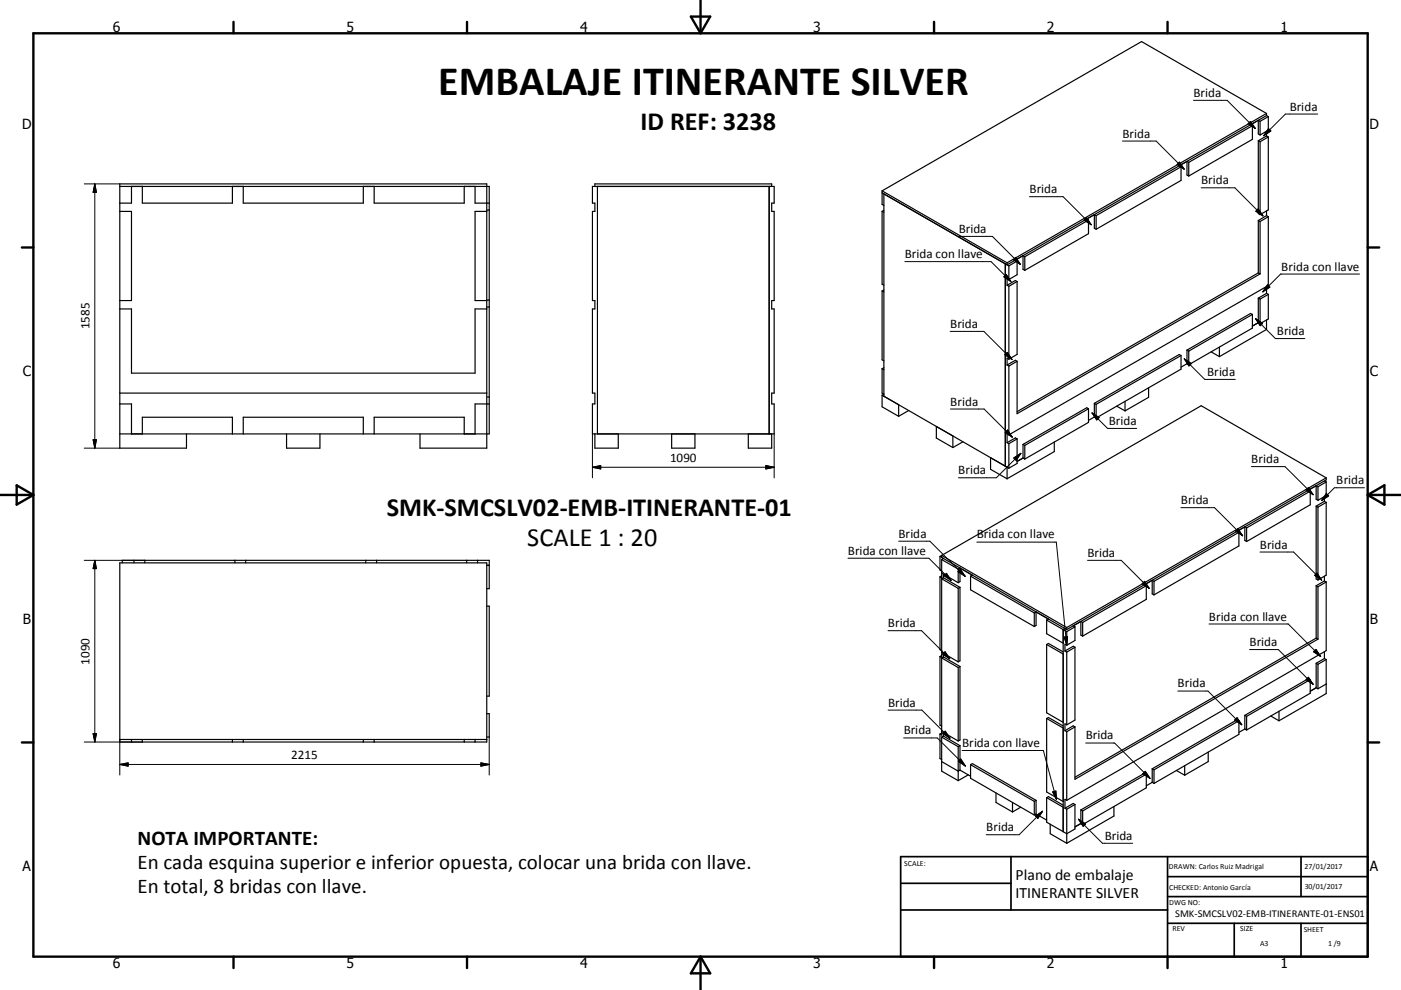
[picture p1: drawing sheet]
<svg xmlns="http://www.w3.org/2000/svg" width="420mm" height="297mm" viewBox="0 0 420 297" stroke-linecap="round" stroke-linejoin="round" font-family="sans-serif">
<g fill="none" stroke="#000" stroke-width=".36">
<path d="M375.5 37.7v4.1l-19.1 11M375.5 37.7l-19.1 11M377.3 36.1l-2.4 1.3 .6 .3M377.3 36.1v4.1l.5 .3M377.3 36.1l.5 .3M377.8 36.4v4.1M379.7 34v.7M379.7 39.4v1.4M379.7 34l-77.8 44.8M379.7 34.7l-77.8 44.8M379.7 34l-37.5-21.5-77.7 44.8M379.7 34.7l.5 .3"/>
<path d="M380.2 35v4.1l-2.4 1.4M380.2 35l-2.4 1.4M35.9 55.9h110.8v74.3h-110.8M39.4 55.9v5h-3.5M42.7 55.9v5h27v-5M72.9 55.9v5h36v-5M112.2 55.9v5h27v-5M142.4 55.9v5h4.3M177.6 55.9h54.5v5h-.7v2.5h.7v26.8h-.7v2.5h.7v25.2h-.7v3.3h.7v9h-54.5v-9h.8v-3.3h-.8v-25.2h.8v-2.5h-.8v-26.8h.8v-2.5h-.8zM178.4 55.9v-.7h53v.7M179.1 55.9v74.3M230.6 55.9v74.3"/>
<path d="M264.5 57.3v4l.5 .3M264.5 57.3l37.4 21.5M264.5 57.9l37.4 21.6M265 58.2v60.7l36.4 21M353.6 49.7l.5 .3M354.1 50v4.1l-25.5 14.7M354.1 50l-25.5 14.7M356.4 48.7l-.5-.3v4.1l.5 .3M356.4 48.7v4.1M377.3 42.2v21.9l.5 .3M377.3 42.2l.5 .3M377.8 42.5v21.9"/>
<path d="M379.7 40.8l-2.4 1.4M379.7 40.8l.5 .3M380.2 41.1v21.9l-2.4 1.4M380.2 41.1l-2.4 1.4M35.9 63.4h3.5v26.8h-3.5M145.9 63.4h-3.5v26.8h3.5M145.9 63h.8M264.5 63.4v21.9l.5 .3M264.5 63.4l.5 .3M265 63.1l-.5 .3M301.9 78.8v.7M302.5 79.8v4.1"/>
<path d="M302.5 79.8l-1.1-.6v60.7M304.4 78l.5 .3M304.9 78.3l-2.4 1.5M304.9 78.3v4.1l-2.4 1.5M307.2 77l-.5-.3v4.1l.5 .3M307.2 77v4.1M325.8 65.7l.5 .3M326.3 66l-19.1 11M326.3 66v4.1l-19.1 11M328.6 64.7l-.5-.3v4.1l.5 .3M328.6 64.7v4.1M377.3 66.1v15.8"/>
<path d="M377.3 66.1l.5 .4M377.8 66.5v15.7M379.7 63.3v1.4M379.7 64.7l-2.4 1.4M379.7 64.7l.5 .3M380.2 65v20.7l-77.7 44.8M380.2 65l-2.4 1.5M35.9 92.7h3.5v19.2h103v-19.2h3.5M145.9 92.1h.8M145.9 90h.8M264.5 87.3v20.7l.5 .3M264.5 87.3l.5 .3"/>
<path d="M265 87l-.5 .3M301.9 85.6l.6 .3M302.5 83.9l-.6-.4v2.1M302.5 85.9v21.9M304.9 84.5l-.5-.3-2.5 1.4M304.9 84.5l-2.4 1.4M304.9 84.5v21.8l-2.4 1.5M375.5 94.3v4.1l-19.1 11M375.5 94.3l-.6-.3-19 11M375.5 94.3l-19.1 11M377.3 96.8l-1.8 1M377.3 89.4v7.4"/>
<path d="M377.3 96.8l.5 .3M377.3 89.4l.5 .3M377.3 81.9l.5 .3M377.3 81.9l-72.4 41.6M377.8 82.2l-72.9 41.9v-15.7M377.8 89.7v7.4M379.7 96v2.8l-14.1 8.2M379.7 86v2M379.7 88l-2.4 1.4M379.7 88l.5 .3M380.2 88.3v7.4l-2.4 1.4M380.2 88.3l-2.4 1.4"/>
<path d="M35.9 117.9h110M145.9 119.1h.8M264.5 110.6v7.4l.5 .3-.5 .3M264.5 118.6l4.9 2.8v3.5M264.5 118.6v3.5l4.9 2.8M264.5 110.6l.5 .3M265 110.3l-.5 .3M301.9 109.5l.6 .3M302.5 107.8l-.6-.4v2.1M302.5 109.8v20.7M304.9 108.4l-.5-.3-2.5 1.4M304.9 108.4l-2.4 1.4"/>
<path d="M344.4 116.3v2.9l-7.1 4.1M354.1 106.7v4l-25.5 14.7M354.1 106.7l-.5-.3-25.5 14.6M354.1 106.7l-25.5 14.6M355.9 105v4.1M355.9 109.1l.5 .3M355.9 105l.5 .3M355.9 109.1l-1.8 1M356.4 105.3v4.1M363.1 105.6l2.5 1.4M365.6 104.1v2.9M35.9 121.2h3.5v9"/>
<path d="M42.7 130.2v-5h27v5M55.9 130.2v4.3h-20v-79.3h110v79.3h-20v-4.3M72.9 130.2v-5h36v5M85.9 130.2v4.3h10v-4.3M112.2 130.2v-5h27v5M146.7 121.2h-4.3v9M178.4 130.2v4.3h7v-4.3M201.4 130.2v4.3h6.9v-4.3M224.4 130.2v4.3h7v-4.3M272.4 123.2l-3 1.7M280.7 127.9l5 2.9v3.5l-5-2.9zM288.7 132.5l-3 1.8"/>
<path d="M297 137.3l4.9 2.9v3.4l-4.9-2.8zM301.4 139.9l1.1 .6M301.9 132.8l.6 .3M302.5 130.5l-.6-.3v2.6M302.5 133.1v7.4M304.9 131.7v7.3l-2.4 1.5M304.9 131.7l-.5-.3-2.5 1.4M304.9 131.7l-2.4 1.4M306.7 137.4l-1.8 1M306.7 133.3v4.1M306.7 137.4l.5 .3M306.7 133.3l.5 .3"/>
<path d="M307.2 133.6v4.1M316.1 132.6v2.9l-14.2 8.1M326.3 122.6l-.5-.3-19.1 11M326.3 122.6l-19.1 11M326.3 122.6v4.1l-19.1 11M328.1 121v4.1M328.1 125.1l.5 .3M328.1 121l.5 .3M328.1 125.1l-1.8 1M328.6 121.3v4.1M334.8 121.9l2.5 1.4M337.3 120.4v2.9"/>
<path d="M371.4 159.7v4.1l-25.4 14.7M371.4 159.7l-25.4 14.7M373.2 158.1l-2.3 1.3 .5 .3M373.2 158.1v4.1l.5 .3M373.2 158.1l.5 .3M373.7 158.4v4.1M392.8 147.4v4l-19.1 11.1M392.8 147.4l-19.1 11M394.6 145.7l-2.3 1.3 .5 .4M394.6 145.7v4.1l.5 .3M394.6 151.8v21.9l.5 .3M394.6 145.7l.5 .3"/>
<path d="M394.6 151.8l.5 .4M395.1 146v4.1M395.1 152.2v21.8M397.1 150.4l-2.5 1.4M397.1 150.4l.5 .3M397.1 149v1.4M397.1 144.3l.5 .3M397.6 143.4v.6l-77.8 44.9M397.6 144.6v4.1l-2.5 1.4M397.6 150.7v21.9l-2.5 1.4M397.6 143.4l-37.5-21.7-77.8 44.9M397.6 143.4l-77.8 44.9"/>
<path d="M397.6 144.6l-2.5 1.4M397.6 150.7l-2.5 1.5M35.9 168.9h110v53.7h-110zM36.7 168.9v-.8h110v8.5h-.8M40.2 168.1v.8M43.4 168.1v.8M70.4 168.1v.8M73.7 168.1v.8M109.7 168.1v.8M112.9 168.1v.8M139.9 168.1v.8M143.2 168.1v.8"/>
<path d="M145.9 169.6h.8M281.8 166.9v4.1l.5 .3M281.8 173.1v21.8l.5 .3M281.8 166.9l1.1 .7-.6 .3M282.3 166.6v.6l37.5 21.7M282.3 167.9v5.5l-.5-.3M282.3 173.6v23.7l-.5-.3M282.3 166.6l37.5 21.7M282.3 166.6l-.5 .3M282.3 172.8l-.5 .3M282.3 171.9l5 2.9M282.3 167.9l5 2.8"/>
<path d="M282.3 173.6l5 2.9M282.9 172.2v1.1M282.9 173.3l4.9 2.9M282.9 173.3l-.6 .3M287.3 170.7v4.1M287.3 176.5v22.1M287.8 170.4v4.1l-.5 .3M287.8 176.2v22.1l-.5 .3M287.8 170.4l3.7 2.2-.5 .3M287.8 170.4l-.5 .3M287.8 176.2l-.5 .3M291 172.9v4l19.1 11.1"/>
<path d="M291 172.9l19.1 11M343.2 175.4l.5 .3M343.7 175.7v4.1l-19.1 11M343.7 175.7l-19.1 11M346 174.4l-.6-.3v4.1l.6 .3M346 174.4v4.1M394.6 175.7v15.7M394.6 175.7l.5 .3M395.1 176v15.8M397.1 174.3l-2.5 1.4M397.1 174.3l.5 .3M397.1 172.9v1.4"/>
<path d="M397.6 174.6v20.6l-77.8 44.9M397.6 174.6l-2.5 1.4M145.9 181.8h.8v27h-.8M281.8 197v20.6l.5 .3M282.3 197.4v23.1l-.5-.3M282.3 196.7l-.5 .3M282.3 197.4l5 2.9M282.3 195.7l5 2.9M282.9 196v1.1M282.9 197.1l4.9 2.9M282.9 197.1l-.6 .3M287.8 200l-.5 .3"/>
<path d="M287.8 200v22l-.5 .3M310.1 183.9v4.1M310.6 183.6v4.1l-.5 .3M310.6 183.6l-.5 .3M310.6 183.6l3.7 2.1-.5 .3M313.8 193.4v20.5l4.9 2.8M313.8 186v4.1l4.9 2.9M313.8 193.4l.5-.4 4.4 2.6M313.8 193.4l4.9 2.8M313.8 186l4.9 2.9M318.7 188.9v60.6M318.7 188.9l1.1 .6"/>
<path d="M319.3 195.3l.5 .3M319.3 188.6l-.6 .3M319.8 188.3v.6M319.8 189.5v4.1M319.8 195.6v21.9M319.8 193.6l-.5-.3v2M322.3 194.2l-.6-.3-2.4 1.4M322.3 194.2l-2.5 1.4M322.3 188.1v4.1l-2.5 1.4M322.3 194.2v21.8l-2.5 1.5M322.3 188.1l-2.5 1.4M324.1 186.4l-2.4 1.4 .6 .3"/>
<path d="M324.1 186.4v4.1l.5 .3M324.1 186.4l.5 .3M324.6 186.7v4.1M394.6 199v7.3M394.6 199l.5 .3M394.6 191.4l.5 .4M394.6 191.4l-72.3 41.8M395.1 191.8l-72.8 42v-15.7M395.1 199.3v7.3M397.1 197.6l-2.5 1.4M397.1 197.6l.5 .3M397.1 195.5v2.1"/>
<path d="M397.6 197.9v10.2l-14.1 8.1M397.6 197.9l-2.5 1.4M145.9 214.1h.8v7h-.8M282.3 219.9l-.5 .3M282.3 219.4l5 2.9M282.9 219.7v1.1M287.3 200.3v22M313.8 215.6v22l4.9 2.9M313.8 215.6l.5-.4 4.4 2.6M313.8 215.6l4.9 2.8M319.3 219.2l.5 .3M319.8 219.5v20.6"/>
<path d="M319.8 217.5l-.5-.3v2M322.3 218.1l-.6-.3-2.4 1.4M322.3 218.1l-2.5 1.4M371.4 216.2v4.1l-25.4 14.7M371.4 216.2l-.5-.3-25.5 14.7M371.4 216.2l-25.4 14.7M373.2 214.6v4.1M373.2 218.7l.5 .3M373.2 214.6l.5 .3M373.2 218.7l-1.8 1M373.7 214.9v4.1M381 214.8l2.5 1.4"/>
<path d="M383.5 213.4v2.8M392.8 203.9v4.1l-19.1 11M392.8 203.9l-.5-.3-19.1 11M392.8 203.9l-19.1 11M394.6 206.3l-1.8 1.1M394.6 206.3l.5 .3M397.6 205.2l-2.5 1.4M35.9 221.9h110M39.4 221.9v.7M42.7 221.9v.7M69.7 221.9v.7M72.9 221.9v.7"/>
<path d="M108.9 221.9v.7M112.2 221.9v.7M139.2 221.9v.7M142.4 221.9v.7M281.8 220.2v7.4l.5 .3M282.3 221.1v10.3l5 2.8M282.3 221.1l5 2.9M282.3 228.5l5 2.9 .5-.4M282.9 220.8l4.9 2.9M282.9 220.8l-.6 .3M287.3 224v10.2M287.8 223.7v7.3"/>
<path d="M287.8 223.7l-.5 .3M287.8 231l3.2 1.9M290.3 232.5l-3 1.7M291 229.4v4.1l19.1 11M291 229.4l.5-.3 19.1 11M291 229.4l19.1 11M298.6 237.9v2.8l5 2.9M313.8 239.3v7.4l4.9 2.8M313.8 239.3l.5-.3 4.4 2.6M313.8 239.3l4.9 2.9M343.7 232.3l-.5-.3-19.1 11M343.7 232.3l-19.1 11"/>
<path d="M343.7 232.3v4.1l-19.1 11M345.4 230.6v4.1M345.4 234.7l.6 .3M345.4 230.6l.6 .3M345.4 234.7l-1.7 1M346 230.9v4.1M352.7 231.2l2.5 1.4M355.2 229.7v2.9M362.2 225.6v2.9l-7 4.1M303.6 240.7v2.9M306 242.2l-2.4 1.4M310.1 240.4v4.1"/>
<path d="M310.6 240.1v4.1M310.6 240.1l-.5 .3M310.6 244.2l-.5 .3M310.6 244.2l3.2 1.8M314.9 247.3v2.8l4.9 2.9M319.3 242.5l.5 .3M319.8 242.8v10.2M319.8 240.1l-.5-.3v2.7M322.3 241.4v7.3l-2.5 1.4-1.1-.6M322.3 241.4l-.6-.3-2.4 1.4M322.3 241.4l-2.5 1.4M324.1 247.1l-1.8 1"/>
<path d="M324.1 243v4.1M324.1 247.1l.5 .3M324.1 243l.5 .3M324.6 243.3v4.1M334 242v2.8l-14.2 8.2"/>
</g>
<g fill="none" stroke="#000" stroke-width=".71">
<path d="M10 10h400v277h-400zM70 6.6v3.4M140 6.6v3.4M207.1 5h5.8l-2.9 5zM210 0v10M280 6.6v3.4M350 6.6v3.4M6.6 74.2h3.4M410 74.2h3.5M0 148.5h10M5 145.6l5 2.9-5 2.9zM410 148.5h10.1"/>
<path d="M410 148.5l5.1-2.9v5.8zM6.6 222.7h3.4M410 222.7h3.5M70 287v3.4M140 287v3.4M210 287v10M210 287l2.9 5h-5.8zM280 287v3.4M350 287v3.4"/>
</g>
<path d="M270 257h140v30h-140zM303.1 257v16M350 257v30M390.1 257v12M270 265h33.1M270 273h80M350 277h60M350 269h60M350 263h60M370 277v10M390.1 277v10" fill="none" stroke="#000" stroke-width=".51"/>
<g fill="none" stroke="#000" stroke-width=".3">
<path d="M357.8 30.1h10.1l8.4 8.4M374.2 37.1l.7-.7 1.4 2.1zM380.3 38.6l.7 .7-2.1 1.4zM395.1 34.2h-9.7l-6.5 6.5M25.2 55.2h10.7M28.4 55.2v79.3M28.4 55.2l.5 2.5h-1zM308.6 59h10.1l8.5 8.4M336.5 42.3h10.1l8.4 8.5M352.9 49.3l.7-.7 1.4 2.2zM360.1 56.3h10.1l8.5 8.5M271.3 78.5h25.8l6 6"/>
<path d="M287.4 70.9h10.1l8.4 8.5M303.8 77.9l.7-.7 1.4 2.2zM325 66l.7-.7 1.5 2.1zM376.5 63.4l.7-.7 1.5 2.1zM284.9 99.4h10.1l8.4 8.5M301 83l.7-.7 1.4 2.2zM376.4 95.6l6 6h8.8M376.4 95.6l2.1 1.4-.7 .7zM380 85.4l.7 .7-2.1 1.5zM407.6 82.2h-23.7l-5.3 5.4M301.3 106.4l.7-.7 1.4 2.2zM355 107.6l6.2 6.2h9.1"/>
<path d="M355 107.6l2.2 1.5-.8 .7zM25.2 134.5h10.7M27.9 131.9h1l-.5 2.6zM177.6 130.2v13.2M229.6 139.7l2.5 .5-2.5 .5zM232.1 130.2v13.2M285 122.7h10l8.5 8.4M302.1 129l1.4 2.1-2.1-1.4zM303.9 137.4l2.2-1.4-1.4 2.1zM306.1 136l-7.4 7.3h-11.4M327.4 123.9l4.7 4.6h8.7M327.4 123.9l2.1 1.4-.7 .7z"/>
<path d="M375.2 140h10.1l8.4 8.4M177.6 140.2h54.5M177.6 140.2l2.5-.5v1zM354 152.3h10.1l8.5 8.4M370.4 159.3l.8-.7 1.4 2.1zM391.6 147l.7-.7 1.4 2.1zM397.6 148.1l.7 .7-2.1 1.4zM409.1 146.3h-9l-3.9 3.9M25.2 168.1h18.2M28.4 168.1v54.5M28.4 168.1l.5 2.5h-1zM254.2 167.5h24.3l6.6 6.6"/>
<path d="M269.4 162.4h9.4l10.6 10.5M283 172.7l.7-.7 1.4 2.1zM287.9 170.8l1.5 2.1-2.2-1.4zM292.9 162.6h23.8l3.1 31M326 168.1h10.1l8.5 8.4M343.2 174.4l1.4 2.1-2.1-1.4zM377.7 165.6h10.1l8.5 8.4M394.8 171.9l1.5 2.1-2.2-1.4zM266.2 189.2h10.1l8.4 8.4M282.6 196.2l.7-.7 1.4 2.1zM319.1 191.1l1-.1-.3 2.6zM362.5 187.2h23.7l9.8 9.8"/>
<path d="M374.6 194.9h8.6l10.5 10.4M394.5 194.8l1.5 2.2-2.2-1.5zM266.3 213h10.1l8.4 8.5M353.1 207.3h9.1l10.1 10.1M370.2 216l.7-.7 1.4 2.1zM392.3 203.2l1.4 2.1-2.1-1.4zM25.2 222.6h17.5M27.9 220.1h1l-.5 2.5zM35.9 229.3h110.8M35.9 229.3l2.5-.4v1zM35.9 221.9v10.6M144.2 228.9l2.5 .4-2.5 .6z"/>
<path d="M146.7 221.1v11.4M270.9 221.4h10.1l8.4 8.4M282.7 220l.7-.6 1.4 2.1zM287.3 228.4l.7-.7 1.4 2.1zM288.5 225.2h24.3l3.9 14.7M315.6 237.6l1-.3 .1 2.6zM325.5 222.9h8.7l10.6 10.6M342.7 232.1l.7-.7 1.4 2.1zM310.4 244.8l2.2-1.4-1.4 2.1zM312.6 243.4l-7.1 7h-9.8M323.3 245.8l7.2 7.2h9.1M323.3 245.8l2.2 1.4-.8 .7z"/>
</g>
<g fill="#000" stroke="#000" stroke-width=".3">
<path d="M374.2 37.1l.7-.7 1.4 2.1zM380.3 38.6l.7 .7-2.1 1.4zM28.4 55.2l.5 2.5h-1zM352.9 49.3l.7-.7 1.4 2.2zM303.8 77.9l.7-.7 1.4 2.2zM325 66l.7-.7 1.5 2.1zM376.5 63.4l.7-.7 1.5 2.1zM301 83l.7-.7 1.4 2.2zM376.4 95.6l2.1 1.4-.7 .7zM380 85.4l.7 .7-2.1 1.5zM301.3 106.4l.7-.7 1.4 2.2zM355 107.6l2.2 1.5-.8 .7z"/>
<path d="M27.9 131.9h1l-.5 2.6zM177.6 140.2l2.5-.5v1zM302.1 129l1.4 2.1-2.1-1.4zM303.9 137.4l2.2-1.4-1.4 2.1zM327.4 123.9l2.1 1.4-.7 .7zM229.6 139.7l2.5 .5-2.5 .5zM370.4 159.3l.8-.7 1.4 2.1zM391.6 147l.7-.7 1.4 2.1zM397.6 148.1l.7 .7-2.1 1.4zM28.4 168.1l.5 2.5h-1zM283.7 172l1.4 2.1-2.1-1.4zM287.9 170.8l1.5 2.1-2.2-1.4z"/>
<path d="M343.2 174.4l1.4 2.1-2.1-1.4zM394.8 171.9l1.5 2.1-2.2-1.4zM282.6 196.2l.7-.7 1.4 2.1zM319.1 191.1l1-.1-.3 2.6zM394.5 194.8l1.5 2.2-2.2-1.5zM370.2 216l.7-.7 1.4 2.1zM392.3 203.2l1.4 2.1-2.1-1.4zM27.9 220.1h1l-.5 2.5zM35.9 229.3l2.5-.4v1zM144.2 228.9l2.5 .4-2.5 .6zM282.7 220l.7-.6 1.4 2.1zM287.3 228.4l.7-.7 1.4 2.1z"/>
<path d="M315.6 237.6l1-.3 .1 2.6zM342.7 232.1l.7-.7 1.4 2.1zM310.4 244.8l2.2-1.4-1.4 2.1zM323.3 245.8l2.2 1.4-.8 .7z"/>
</g>
<text font-size="12.6" x="131.4" y="28.6">EMBALAJE ITINERANTE SILVER</text>
<g font-size="7.9">
<text x="192" y="39">ID REF: 3238</text>
<text x="116" y="154.7">SMK-SMCSLV02-EMB-ITINERANTE-01</text>
<text x="158.1" y="163.7">SCALE 1 : 20</text>
</g>
<g font-size="6.3">
<text x="41.2" y="253.5">NOTA IMPORTANTE:</text>
<text x="41.2" y="260.7">En cada esquina superior e inferior opuesta, colocar una brida con llave.</text>
<text x="41.2" y="267.9">En total, 8 bridas con llave.</text>
</g>
<g font-size="4.7">
<text x="304.5" y="263.9">Plano de embalaje</text>
<text x="304.5" y="269.3">ITINERANTE SILVER</text>
</g>
<g font-size="4.2">
<text x="33.9" y="9.6">6</text>
<text x="103.9" y="9.6">5</text>
<text x="173.9" y="9.6">4</text>
<text x="243.8" y="9.6">3</text>
<text x="313.9" y="9.6">2</text>
<text x="383.9" y="9.6">1</text>
<text x="6.7" y="38.7">D</text>
<text x="410.5" y="38.7">D</text>
<text x="6.9" y="112.9">C</text>
<text x="410.7" y="112.9">C</text>
<text x="6.9" y="187.1">B</text>
<text x="410.7" y="187.1">B</text>
<text x="6.8" y="261.4">A</text>
<text x="410.7" y="261.4">A</text>
<text x="33.9" y="290.4">6</text>
<text x="103.9" y="290.4">5</text>
<text x="173.9" y="290.4">4</text>
<text x="243.8" y="290.4">3</text>
<text x="313.9" y="290.4">2</text>
<text x="383.9" y="290.4">1</text>
</g>
<g font-size="3.9">
<text x="357.8" y="29">Brida</text>
<text x="386.7" y="33.2">Brida</text>
<text x="336.5" y="41.3">Brida</text>
<text x="308.6" y="58">Brida</text>
<text x="360.1" y="55.3">Brida</text>
<text x="287.4" y="69.8">Brida</text>
<text x="271.3" y="77.5">Brida con llave</text>
<text x="384.1" y="81.2">Brida con llave</text>
<text x="26.8" y="98.8" transform="rotate(-90 26.8 98.8)">1585</text>
<text x="284.9" y="98.4">Brida</text>
<text x="382.8" y="100.5">Brida</text>
<text x="361.9" y="112.8">Brida</text>
<text x="284.9" y="121.7">Brida</text>
<text x="332.4" y="127.5">Brida</text>
<text x="200.9" y="138.7">1090</text>
<text x="287.3" y="142.3">Brida</text>
<text x="375.2" y="138.9">Brida</text>
<text x="400.6" y="145.3">Brida</text>
<text x="354" y="151.2">Brida</text>
<text x="269.4" y="161.3">Brida</text>
<text x="292.9" y="161.5">Brida con llave</text>
<text x="254.2" y="166.4">Brida con llave</text>
<text x="326.1" y="167">Brida</text>
<text x="377.7" y="164.6">Brida</text>
<text x="266.2" y="188.1">Brida</text>
<text x="362.5" y="186.2">Brida con llave</text>
<text x="374.6" y="193.8">Brida</text>
<text x="26.8" y="199.4" transform="rotate(-90 26.8 199.4)">1090</text>
<text x="353.1" y="206.2">Brida</text>
<text x="266.3" y="212">Brida</text>
<text x="270.9" y="220.3">Brida</text>
<text x="325.5" y="221.8">Brida</text>
<text x="87.3" y="227.8">2215</text>
<text x="288.5" y="224">Brida con llave</text>
<text x="295.7" y="249.3">Brida</text>
<text x="331.2" y="251.9">Brida</text>
</g>
<text font-size="3.1" x="352.3" y="275.3">SMK-SMCSLV02-EMB-ITINERANTE-01-ENS01</text>
<g font-size="2.4">
<text x="271.1" y="259.7">SCALE:</text>
<text x="350.4" y="260.8">DRAWN: Carlos Ruiz Madrigal</text>
<text x="391.1" y="260.6">27/01/2017</text>
<text x="350.5" y="267">CHECKED: Antonio García</text>
<text x="391.2" y="266.7">30/01/2017</text>
<text x="350.5" y="271.4">DWG NO:</text>
<text x="351.5" y="279.3">REV</text>
<text x="371.9" y="279.4">SIZE</text>
<text x="390.9" y="279.6">SHEET</text>
<text x="377.8" y="283.9">A3</text>
<text x="398.2" y="283.8">1 /9</text>
</g>
</svg>
